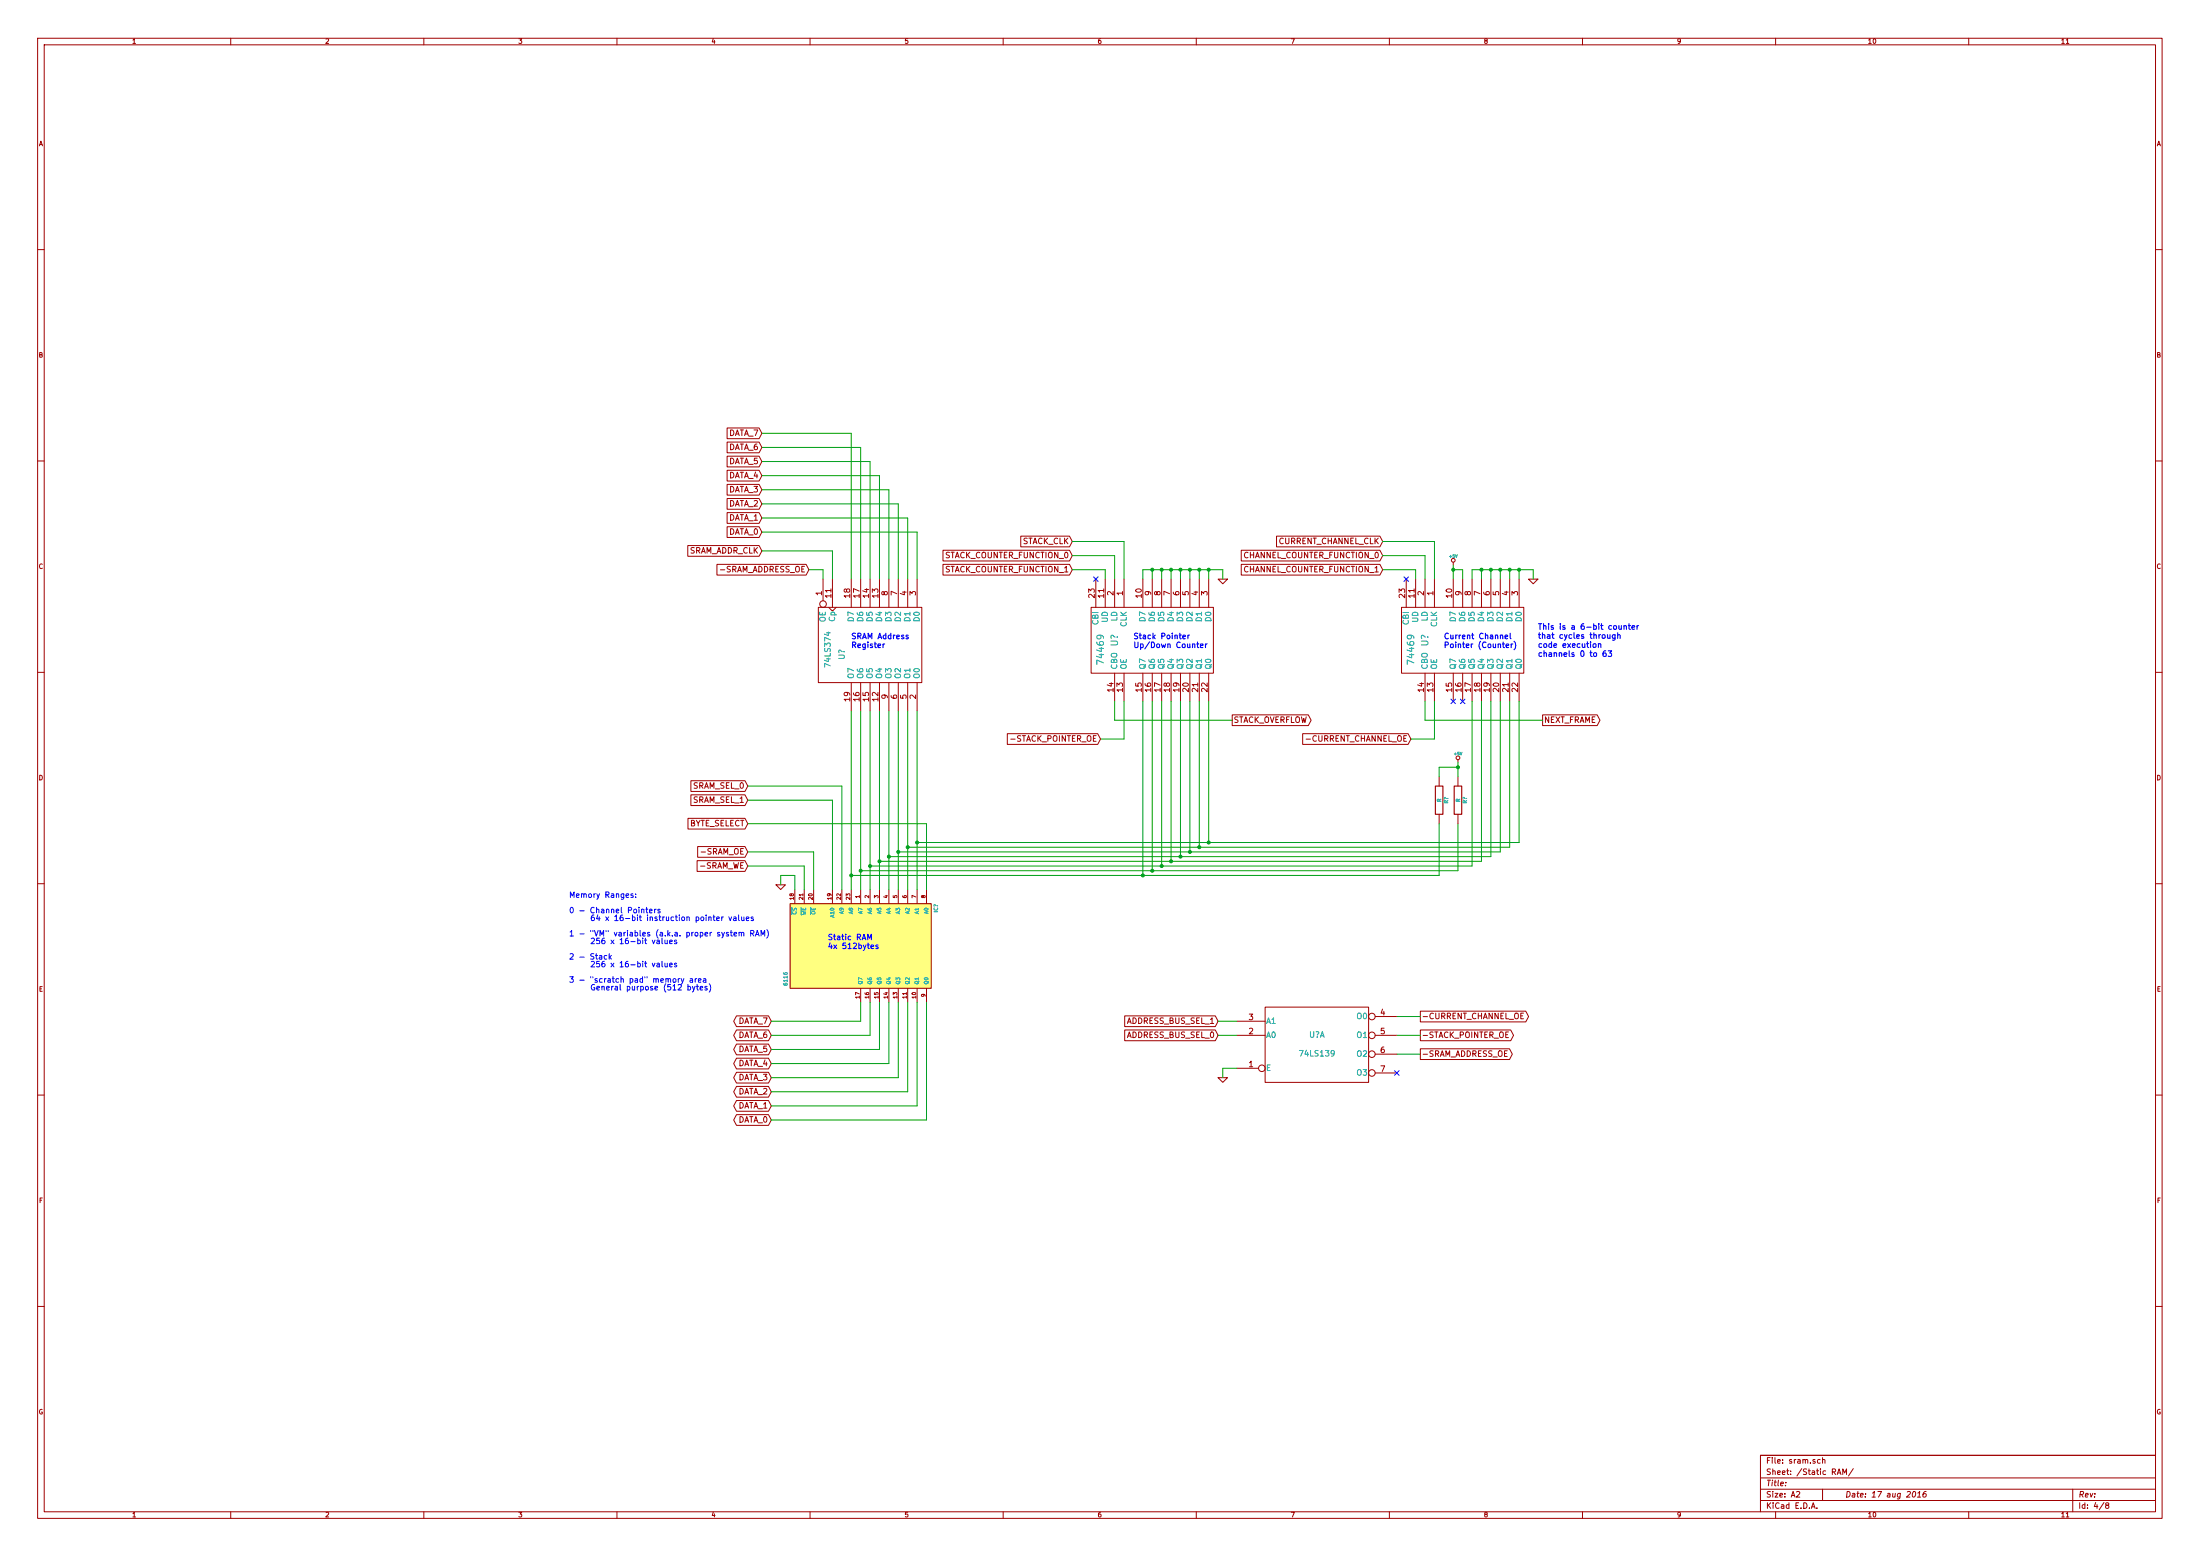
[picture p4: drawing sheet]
<svg xmlns="http://www.w3.org/2000/svg" width="594mm" height="420mm" viewBox="0 0 594 420" stroke-linecap="round" stroke-linejoin="round" font-family="sans-serif">
<g fill="none" stroke="#a00000" stroke-width=".27">
<path d="M10.2 10.3h573.6v399.7h-573.6zM11.9 12.1h570.2v396.1h-570.2zM62.3 10.3v1.8M114.5 10.3v1.8M166.6 10.3v1.8M218.7 10.3v1.8M270.9 10.3v1.8M323 10.3v1.8M375.2 10.3v1.8M427.3 10.3v1.8M479.5 10.3v1.8M531.6 10.3v1.8"/>
<path d="M10.2 67.4h1.7M582.1 67.4h1.7M196.3 119.4h8.7l.7 1.4-.7 1.5h-8.7zM196.3 115.6h8.7l.7 1.4-.7 1.5h-8.7zM10.2 124.5h1.7M196.3 138.4h8.7l.7 1.5-.7 1.4h-8.7zM196.3 134.6h8.7l.7 1.5-.7 1.4h-8.7zM196.3 130.8h8.7l.7 1.4-.7 1.5h-8.7zM196.3 127h8.7l.7 1.4-.7 1.5h-8.7zM196.3 123.2h8.7l.7 1.4-.7 1.5h-8.7zM582.1 124.5h1.7M185.7 147.3h19.3l.7 1.5-.7 1.4h-19.3z"/>
<path d="M193.6 152.4h24.1l.7 1.4-.7 1.5h-24.1zM196.3 142.2h8.7l.7 1.5-.7 1.4h-8.7zM222.2 156.4v5.8M224.8 156.4v7.6M229.9 156.4v7.6M232.4 156.4v7.6M234.9 156.4v7.6M237.5 156.4v7.6M240 156.4v7.6M242.6 156.4v7.6M245.1 156.4v7.6M247.6 156.4v7.6"/>
<path d="M254.6 148.6h34.2l.8 1.4-.8 1.5h-34.2zM254.6 152.4h34.2l.8 1.4-.8 1.5h-34.2zM275.6 144.8h13.2l.8 1.4-.8 1.5h-13.2zM295.9 156.4v7.6M298.4 156.4v7.6M301 156.4v7.6M303.5 156.4v7.6M308.6 156.4v7.6M311.1 156.4v7.6M313.7 156.4v7.6M316.2 156.4v7.6M318.8 156.4v7.6"/>
<path d="M321.3 156.4v7.6M323.8 156.4v7.6M326.4 156.4v7.6M328.9 156.4h2.6l-1.3 1.2zM335.2 148.6h37.4l.8 1.4-.8 1.5h-37.4zM335.2 152.4h37.4l.8 1.4-.8 1.5h-37.4zM344.7 144.8h27.9l.8 1.4-.8 1.5h-27.9zM379.7 156.4v7.6M382.3 156.4v7.6M384.8 156.4v7.6M387.3 156.4v7.6M392.4 151.8v.8"/>
<path d="M392.4 156.4v7.6M395 156.4v7.6M397.5 156.4v7.6M400 156.4v7.6M402.6 156.4v7.6M405.1 156.4v7.6M407.7 156.4v7.6M410.2 156.4v7.6M412.7 156.4h2.6l-1.3 1.2zM221 164h27.9v20.3h-27.9zM223.8 164l1 1 1-1M294.6 164h33.1v17.8h-33.1z"/>
<path d="M378.5 164h33v17.8h-33zM10.2 181.6h1.7M229.9 184.3v7.6M232.4 184.3v7.6M234.9 184.3v7.6M237.5 184.3v7.6M240 184.3v7.6M242.6 184.3v7.6M245.1 184.3v7.6M247.6 184.3v7.6M272 198.1h24.4l.8 1.5-.8 1.4h-24.4zM301 181.8v7.6"/>
<path d="M303.5 181.8v7.6M308.6 181.8v7.6M311.1 181.8v7.6M313.7 181.8v7.6M316.2 181.8v7.6M318.8 181.8v7.6M321.3 181.8v7.6M323.8 181.8v7.6M326.4 181.8v7.6M332.7 193h20.6l.8 1.5-.8 1.4h-20.6zM351.8 198.1h28.4l.8 1.5-.8 1.4h-28.4zM384.8 181.8v7.6"/>
<path d="M387.3 181.8v7.6M392.4 181.8v7.6M395 181.8v7.6M397.5 181.8v7.6M400 181.8v7.6M402.6 181.8v7.6M405.1 181.8v7.6M407.7 181.8v7.6M410.2 181.8v7.6M416.6 193h14.7l.8 1.5-.8 1.4h-14.7zM582.1 181.6h1.7M186.6 214.6h14.6l.7 1.5-.7 1.4h-14.6z"/>
<path d="M186.6 210.8h14.6l.7 1.5-.7 1.4h-14.6zM388.6 209.7v2.6M388.6 219.9v2.5M393.7 205.1v.8M393.7 209.7v2.6M393.7 219.9v2.5M10.2 238.6h1.7M185.8 221h15.4l.7 1.4-.7 1.5h-15.4zM188.2 232.4h13l.7 1.4-.7 1.5h-13zM188.4 228.6h12.8l.7 1.4-.7 1.5h-12.8zM209.5 238.9h2.6l-1.3 1.3zM582.1 238.6h1.7"/>
<path d="M213.4 244h38.1v22.9h-38.1zM214.6 240.2v3.8M217.2 240.2v3.8M219.7 240.2v3.8M224.8 240.2v3.8M227.3 240.2v3.8M229.9 240.2v3.8M232.4 240.2v3.8M234.9 240.2v3.8M237.5 240.2v3.8M240 240.2v3.8M242.6 240.2v3.8"/>
<path d="M245.1 240.2v3.8M247.6 240.2v3.8M250.2 240.2v3.8M198.9 278.1h8.6l.8 1.5-.8 1.4h-8.6l-.8-1.4zM198.9 274.3h8.6l.8 1.5-.8 1.4h-8.6l-.8-1.4zM232.4 266.9v3.8M234.9 266.9v3.8M237.5 266.9v3.8M240 266.9v3.8M242.6 266.9v3.8M245.1 266.9v3.8M247.6 266.9v3.8"/>
<path d="M250.2 266.9v3.8M303.7 274.3h24.5l.7 1.5-.7 1.4h-24.5zM303.7 278.1h24.5l.7 1.5-.7 1.4h-24.5zM334 279.6h7.6M334 275.8h7.6M341.6 271.9h28v20.4h-28zM371.3 279.6h5.9M371.3 274.5h5.9M383.5 273h28.5l.8 1.5-.8 1.4h-28.5zM383.5 278.1h24.4l.8 1.5-.8 1.4h-24.4zM407.3 278.7h-.7v1.5h.7M410.7 274.3h.5"/>
<path d="M411.4 273.6h-.7v1.5h.7M10.2 295.7h1.7M198.9 297.2h8.6l.8 1.4-.8 1.5h-8.6l-.8-1.5zM198.9 293.4h8.6l.8 1.4-.8 1.5h-8.6l-.8-1.5zM198.9 289.6h8.6l.8 1.4-.8 1.4h-8.6l-.8-1.4zM198.9 285.7h8.6l.8 1.5-.8 1.4h-8.6l-.8-1.4zM198.9 281.9h8.6l.8 1.5-.8 1.4h-8.6l-.8-1.4zM328.9 291h2.6l-1.3 1.3zM334 288.5h5.9M371.3 284.6h5.9M371.3 289.7h5.9M383.5 283.2h24.1l.8 1.4-.8 1.5h-24.1z"/>
<path d="M582.1 295.7h1.7M198.9 301h8.6l.8 1.4-.8 1.5h-8.6l-.8-1.5zM10.2 352.8h1.7M582.1 352.8h1.7M475.4 399.1h106.7M491.5 394.2l-.4-.1-.3 .3 .1 .6h.6M492.2 394.3l.5-.1 .1 .9M492.2 393.6v1.5M496.1 398.2l.5-1.6 .5 1.6M496.2 397.7h.8M497.6 398.2v-1.6l.5 1.1 .5-1.1v1.6M500.5 396.6l-1.3 1.9"/>
<path d="M582.1 393h-106.7v15.2M62.3 408.2v1.8M114.5 408.2v1.8M166.6 408.2v1.8M218.7 408.2v1.8M270.9 408.2v1.8M323 408.2v1.8M375.2 408.2v1.8M427.3 408.2v1.8M475.4 405.2h106.7M475.4 402.1h106.7M479.5 408.2v1.8"/>
<path d="M482.2 400.3v.1M485.1 402.9l.6-.2 .3 .5-.9 1.1h.9M489.1 407.3l.5-1.5 .5 1.5M489.3 406.9h.7M490.6 407.2v.1M492.2 402.1v3.1M516.6 402.9l.3-.2a.76 .76 0 0 1 .4 .9 .76 .76 0 0 1-.8 .6l-.1-.9zM517.8 404.3h.8M517.9 403.2l.5-.5-.2 1.6M520.1 402.7h-.3a.99 .99 0 0 0-.3 1.6l.5-.2 .1-.6-.5-.2-.3 .3M531.6 408.2v1.8M559.7 402.1v6.1"/>
<path d="M568.1 405.7l-1.2 2M568.9 406.4l-.3-.2 .1-.3h.6l.1 .4-.8 .4 .1 .5 .2 .1 .6-.3v-.3l-.3-.3"/>
<circle cx="392.4" cy="151.3" r=".51"/>
<circle cx="222.2" cy="163.1" r=".89"/>
<circle cx="393.7" cy="204.6" r=".51"/>
<circle cx="370.5" cy="274.5" r=".89"/>
<circle cx="370.5" cy="279.6" r=".89"/>
<circle cx="340.7" cy="288.5" r=".89"/>
<circle cx="370.5" cy="284.6" r=".89"/>
<circle cx="370.5" cy="289.7" r=".89"/>
</g>
<path d="M213.4 244h38.1v22.9h-38.1z" fill="#ffff80" stroke="#ffff80" stroke-width=".27"/>
<g fill="none" stroke="#00f" stroke-width=".3">
<path d="M319.4 172l.7-.2v-.2l-.5-.1-.2 .2 .1 .7h.6M320.8 171.5v1M321.2 171.5l-.4 .3M324.2 174.4l.7-.2-.1-.2-.4-.1-.2 .2v.7h.6M325.5 173.9v1M326 173.9l-.5 .3M406.4 172l.7-.2v-.2l-.4-.1-.3 .2 .1 .7h.6M407.8 171v1.3l.2 .2M408.1 173.9v1M408.5 173.9l-.4 .3M408.9 173.2a1.71 1.71 0 0 1 0 2.3M431.6 174l.6-.1 .1 .9"/>
<path d="M431.6 173.8v1M433.6 175.7l-.4 .1-.3 .3v.9l.3 .3 .5-.2-.1-.7-.4-.1-.3 .3M434.3 175.7h.9l-.5 .6 .4 .2v.6h-.8M436.1 171.4v1.2l-.3 .3-.3-.1M436.1 171.4h-.4l-.3 .3 .1 .6h.6M436.8 171.5l.6-.1 .1 1M436.8 170.9v1.5M438.5 169.1l.6-.1 .1 .9M438.5 168.9v1M439.7 168.9h.6M439.9 168.4v1.3l.4 .2M440.7 169.4l.7-.1v-.3l-.5-.1-.2 .3 .1 .7h.6"/>
<path d="M442.1 168.9v1M442.5 168.9l-.4 .3M234.3 253.8v-1.5l.5 1.1 .5-1.1v1.5M237.1 255.2h-.4l-.2 .2 .1 .2 .5 .1v.4h-.6"/>
</g>
<g fill="none" stroke="#00f" stroke-width=".27">
<path d="M163.9 258.1l-.5-.1-.3 .3 .2 .6h.6M164.5 257.5v1.5M164.7 258.4l.4 .6M165.1 258l-.6 .6M170.9 241.4l-.3-.1-.2 .2v.3l.5 .1v.4h-.5M171.7 242.2v.1M171.7 241.4v.1M173.3 245.7l.5-.1 .1 .9M174.4 245.5h.6M174.6 245v1.3l.4 .2M175.4 246l.7-.1-.1-.3-.4-.1-.2 .2 .1 .7h.5M176.1 253.8l.4 1 .4-1"/>
<path d="M176.8 245.5v1M177.2 245.5l-.4 .3M177.4 253.9h.6l.1 .9M178.1 254.2l-.8 .3 .1 .3h.7M178.2 245.6l-.3-.1-.3 .2 .1 .2 .5 .2v.3h-.6M178.8 253.3v1.3l.2 .2M178.8 259.6v1.3l.2 .2M179.6 253.8v1l.6-.1M180.2 253.8v1M180.8 254.3l.7-.1v-.3l-.4-.1-.3 .2 .1 .8h.6M182.7 253.9l-.4-.1-.2 .2 .1 .3 .5 .1v.4h-.6M190.7 247.1v.1"/>
<path d="M190.7 247.6v1M191.4 247.7h.6v.9M191.4 247.6v1M192.5 247.6h.6M192.7 247.1v1.3l.4 .2M193.5 248.1l.7-.2v-.2l-.4-.1-.3 .2 .1 .7h.6M194.9 247.6v1M195.3 247.6l-.4 .3M196.8 247.6l.4 1 .4-1M197.2 251.8h.6M197.4 251.2v1.3l.4 .2M198.1 247.7h.6l.1 .9"/>
<path d="M198.2 252.3l.7-.2v-.3h-.5l-.2 .2 .1 .7h.6M198.8 247.9l-.8 .3 .1 .3h.7M199.5 247.1v1.3l.2 .2M199.6 251.9l.6-.1v.9M199.6 251.8v.9M200.2 252l.2-.2h.4l.1 .9M200.3 247.6v.9h.6M200.9 247.6v1M201.5 248.1l.7-.2v-.2l-.4-.1-.3 .2 .1 .7h.6M202.7 252l.8-.1v-.5l-.8-.2v1.5M203.1 252l.5 .7M203.4 247.7l-.4-.1-.2 .2 .1 .2 .5 .2v.3h-.6"/>
<path d="M204 252.7l.5-1.5 .5 1.5M204.1 252.3h.8M205.5 252.7v-1.5l.5 1.1 .5-1.1v1.5M207.1 251a1.71 1.71 0 0 1 0 2.3M176.1 260.1l.4 1 .4-1M177.4 260.2h.6l.1 .9-.7-.1v-.4l.7-.2M179.6 260.1v.9h.6M180.2 260.1v1M180.8 260.6l.7-.2v-.2l-.4-.1-.3 .2 .1 .7h.6M181.8 264.4l.6-.1v.9l-.6-.1zM182.7 260.2l-.4-.1-.2 .2 .1 .2 .5 .2v.3h-.6M183.1 266l.6-.2 .3 .5-.9 1h.9"/>
<path d="M183.2 264.3v.9M183.6 264.3l-.4 .2M183.9 264.3l.4 .9M184.7 264.3l-.5 1.3-.3 .2M185.8 266.4l.4-.1 .3 .3-.1 .7h-.6M185.8 265.8v1.5M186.4 264.3h.6v.9M187 266.3l.3 1M187 264.6l-.7 .3 .1 .3h.6M187.7 266.3l-.5 1.4-.2 .1M187.7 264.3v.9M188.1 266.3h.5"/>
<path d="M188.2 264.3l-.5 .2M188.3 265.8v1.3l.3 .2M188.6 264.8l.7-.2v-.3h-.5l-.2 .2 .1 .7h.6M189.1 266.8l.7-.1-.1-.3-.4-.1-.2 .2v.8h.6M190 264.3h.6v.9M190.6 264.6l-.7 .3 .1 .3h.6M190.9 266.4l-.3-.1-.3 .2 .1 .3 .5 .1v.4h-.6M191.5 265.6a1.71 1.71 0 0 1 0 2.3"/>
</g>
<path d="M295.3 155.8l1.2 1.2M296.5 155.8l-1.2 1.2M379.1 155.8l1.2 1.2M380.3 155.8l-1.2 1.2M391.8 188.8l1.2 1.2M393 188.8l-1.2 1.2M394.4 188.8l1.2 1.2M395.6 188.8l-1.2 1.2M376.6 289.1l1.2 1.2M377.8 289.1l-1.2 1.2" fill="none" stroke="#0000c0" stroke-width=".27"/>
<path d="M387.6 212.3h2v7.6h-2zM392.7 212.3h2v7.6h-2z" fill="none" stroke="#a00000" stroke-width=".3"/>
<g fill="none" stroke="#00a000" stroke-width=".27">
<path d="M205.7 117h24.2v39.4M205.7 139.9h39.4v16.5M205.7 136.1h36.9v20.3M205.7 132.2h34.3v24.2M205.7 128.4h31.8v28M205.7 124.6h29.2v31.8M205.7 120.8h26.7v35.6M205.7 143.7h41.9v12.7M205.7 148.8h19.1v7.6M218.4 153.8h3.8v2.6M289.6 153.8h8.8v2.6M289.6 146.2h13.9v10.2"/>
<path d="M289.6 150h11.4v6.4M308.6 156.4v-2.6h21.6v2.6M311.1 153.8v2.6M313.7 153.8v2.6M316.2 153.8v2.6M318.8 153.8v2.6M321.3 153.8v2.6M323.8 153.8v2.6M326.4 153.8v2.6M373.4 153.8h8.9v2.6M373.4 146.2h13.9v10.2M373.4 150h11.4v6.4"/>
<path d="M392.4 153.8h2.6v2.6M392.4 152.6v3.8M397.5 156.4v-2.6h16.5v2.6M400 153.8v2.6M402.6 153.8v2.6M405.1 153.8v2.6M407.7 153.8v2.6M410.2 153.8v2.6M229.9 191.9v48.3M232.4 191.9v48.3M234.9 191.9v48.3M237.5 191.9v48.3"/>
<path d="M240 191.9v48.3M242.6 191.9v48.3M245.1 191.9v48.3M247.6 191.9v48.3M301 189.4v5.1h31.7M303.5 189.4v10.2h-6.3M308.6 189.4v47M311.1 189.4v45.7M313.7 189.4v44.4M316.2 189.4v43.2M318.8 189.4v41.9M321.3 189.4v40.6"/>
<path d="M323.8 189.4v39.4M326.4 189.4v38.1M384.8 189.4v5.1h31.8M387.3 189.4v10.2h-6.3M397.5 189.4v44.4h-162.6M400 189.4v43.2h-162.5M402.6 189.4v41.9h-162.6M405.1 189.4v40.6h-162.5M407.7 189.4v39.4h-162.6M410.2 189.4v38.1h-162.6M201.9 216.1h22.9v24.1M201.9 212.3h25.4v27.9"/>
<path d="M393.7 207.2h-5.1v2.5M393.7 205.9v3.8M201.9 222.4h48.3v17.8M201.9 230h17.8v10.2M201.9 233.8h15.3v6.4M210.8 238.9v-2.5h3.8v3.8M388.6 222.4v14h-158.7M393.7 222.4v12.7h-161.3M232.4 270.7v5.1h-24.1M234.9 270.7v8.9h-26.6M237.5 270.7v12.7h-29.2M240 270.7v16.5h-31.7"/>
<path d="M242.6 270.7v20.3h-34.3M245.1 270.7v24.1h-36.8M247.6 270.7v27.9h-39.3M250.2 270.7v31.7h-41.9M328.9 275.8h5.1M328.9 279.6h5.1M377.2 279.6h6.3M377.2 274.5h6.3M334 288.5h-3.8v2.5M377.2 284.6h6.3"/>
</g>
<g fill="#00a000" stroke="#00a000" stroke-width=".27">
<circle cx="229.9" cy="236.4" r=".41"/>
<circle cx="232.4" cy="235.1" r=".41"/>
<circle cx="234.9" cy="233.8" r=".41"/>
<circle cx="237.5" cy="232.6" r=".41"/>
<circle cx="240" cy="231.3" r=".41"/>
<circle cx="242.6" cy="230" r=".41"/>
<circle cx="245.1" cy="228.8" r=".41"/>
<circle cx="247.6" cy="227.5" r=".41"/>
<circle cx="308.6" cy="236.4" r=".41"/>
<circle cx="311.1" cy="235.1" r=".41"/>
<circle cx="313.7" cy="233.8" r=".41"/>
<circle cx="316.2" cy="232.6" r=".41"/>
<circle cx="318.8" cy="231.3" r=".41"/>
<circle cx="321.3" cy="230" r=".41"/>
<circle cx="323.8" cy="228.8" r=".41"/>
<circle cx="326.4" cy="227.5" r=".41"/>
<circle cx="326.4" cy="153.8" r=".41"/>
<circle cx="311.1" cy="153.8" r=".41"/>
<circle cx="313.7" cy="153.8" r=".41"/>
<circle cx="316.2" cy="153.8" r=".41"/>
<circle cx="318.8" cy="153.8" r=".41"/>
<circle cx="321.3" cy="153.8" r=".41"/>
<circle cx="323.8" cy="153.8" r=".41"/>
<circle cx="410.2" cy="153.8" r=".41"/>
<circle cx="400" cy="153.8" r=".41"/>
<circle cx="402.6" cy="153.8" r=".41"/>
<circle cx="405.1" cy="153.8" r=".41"/>
<circle cx="407.7" cy="153.8" r=".41"/>
<circle cx="393.7" cy="207.2" r=".41"/>
<circle cx="392.4" cy="153.8" r=".41"/>
</g>
<g font-size="2.5" fill="#00a0a0">
<text x="298.1" y="178.9" transform="rotate(-90 298.1 178.9)">74469</text>
<text x="302" y="174.5" transform="rotate(-90 302 174.5)">U?</text>
<text x="382" y="178.9" transform="rotate(-90 382 178.9)">74469</text>
<text x="385.8" y="174.5" transform="rotate(-90 385.8 174.5)">U?</text>
</g>
<g font-size="2.1" fill="#a00000">
<text x="196.6" y="117.8">DATA_7</text>
<text x="196.6" y="125.4">DATA_5</text>
<text x="196.6" y="121.6">DATA_6</text>
<text x="196.6" y="129.2">DATA_4</text>
<text x="196.6" y="136.8">DATA_2</text>
<text x="196.6" y="133">DATA_3</text>
<text x="196.6" y="140.6">DATA_1</text>
<text x="185.7" y="149.5">SRAM_ADDR_CLK</text>
<text x="196.6" y="144.4">DATA_0</text>
<text x="275.8" y="147">STACK_CLK</text>
<text x="345" y="147">CURRENT_CHANNEL_CLK</text>
<text x="194.8" y="154.6">-SRAM_ADDRESS_OE</text>
<text x="255.2" y="150.8">STACK_COUNTER_FUNCTION_0</text>
<text x="255.2" y="154.6">STACK_COUNTER_FUNCTION_1</text>
<text x="335.9" y="150.8">CHANNEL_COUNTER_FUNCTION_0</text>
<text x="335.9" y="154.6">CHANNEL_COUNTER_FUNCTION_1</text>
<text x="222" y="160.8" transform="rotate(-90 222 160.8)">1</text>
<text x="224.5" y="161.4" transform="rotate(-90 224.5 161.4)">11</text>
<text x="229.6" y="161.4" transform="rotate(-90 229.6 161.4)">18</text>
<text x="232.2" y="161.4" transform="rotate(-90 232.2 161.4)">17</text>
<text x="234.7" y="161.4" transform="rotate(-90 234.7 161.4)">14</text>
<text x="237.2" y="161.4" transform="rotate(-90 237.2 161.4)">13</text>
<text x="239.8" y="160.8" transform="rotate(-90 239.8 160.8)">8</text>
<text x="242.3" y="160.8" transform="rotate(-90 242.3 160.8)">7</text>
<text x="244.9" y="160.8" transform="rotate(-90 244.9 160.8)">4</text>
<text x="247.4" y="160.8" transform="rotate(-90 247.4 160.8)">3</text>
<text x="295.7" y="161.4" transform="rotate(-90 295.7 161.4)">23</text>
<text x="298.2" y="161.4" transform="rotate(-90 298.2 161.4)">11</text>
<text x="300.7" y="160.8" transform="rotate(-90 300.7 160.8)">2</text>
<text x="303.3" y="160.8" transform="rotate(-90 303.3 160.8)">1</text>
<text x="308.4" y="161.4" transform="rotate(-90 308.4 161.4)">10</text>
<text x="310.9" y="160.8" transform="rotate(-90 310.9 160.8)">9</text>
<text x="313.4" y="160.8" transform="rotate(-90 313.4 160.8)">8</text>
<text x="316" y="160.8" transform="rotate(-90 316 160.8)">7</text>
<text x="318.5" y="160.8" transform="rotate(-90 318.5 160.8)">6</text>
<text x="321.1" y="160.8" transform="rotate(-90 321.1 160.8)">5</text>
<text x="323.6" y="160.8" transform="rotate(-90 323.6 160.8)">4</text>
<text x="326.1" y="160.8" transform="rotate(-90 326.1 160.8)">3</text>
<text x="379.5" y="161.4" transform="rotate(-90 379.5 161.4)">23</text>
<text x="382" y="161.4" transform="rotate(-90 382 161.4)">11</text>
<text x="384.6" y="160.8" transform="rotate(-90 384.6 160.8)">2</text>
<text x="387.1" y="160.8" transform="rotate(-90 387.1 160.8)">1</text>
<text x="392.2" y="161.4" transform="rotate(-90 392.2 161.4)">10</text>
<text x="394.7" y="160.8" transform="rotate(-90 394.7 160.8)">9</text>
<text x="397.3" y="160.8" transform="rotate(-90 397.3 160.8)">8</text>
<text x="399.8" y="160.8" transform="rotate(-90 399.8 160.8)">7</text>
<text x="402.3" y="160.8" transform="rotate(-90 402.3 160.8)">6</text>
<text x="404.9" y="160.8" transform="rotate(-90 404.9 160.8)">5</text>
<text x="407.4" y="160.8" transform="rotate(-90 407.4 160.8)">4</text>
<text x="410" y="160.8" transform="rotate(-90 410 160.8)">3</text>
<text x="229.6" y="189.3" transform="rotate(-90 229.6 189.3)">19</text>
<text x="232.2" y="189.3" transform="rotate(-90 232.2 189.3)">16</text>
<text x="234.7" y="189.3" transform="rotate(-90 234.7 189.3)">15</text>
<text x="237.2" y="189.3" transform="rotate(-90 237.2 189.3)">12</text>
<text x="239.8" y="188.7" transform="rotate(-90 239.8 188.7)">9</text>
<text x="242.3" y="188.7" transform="rotate(-90 242.3 188.7)">6</text>
<text x="244.9" y="188.7" transform="rotate(-90 244.9 188.7)">5</text>
<text x="247.4" y="188.7" transform="rotate(-90 247.4 188.7)">2</text>
<text x="300.7" y="186.8" transform="rotate(-90 300.7 186.8)">14</text>
<text x="303.3" y="186.8" transform="rotate(-90 303.3 186.8)">13</text>
<text x="308.4" y="186.8" transform="rotate(-90 308.4 186.8)">15</text>
<text x="310.9" y="186.8" transform="rotate(-90 310.9 186.8)">16</text>
<text x="313.4" y="186.8" transform="rotate(-90 313.4 186.8)">17</text>
<text x="316" y="186.8" transform="rotate(-90 316 186.8)">18</text>
<text x="318.5" y="186.8" transform="rotate(-90 318.5 186.8)">19</text>
<text x="321.1" y="186.8" transform="rotate(-90 321.1 186.8)">20</text>
<text x="323.6" y="186.8" transform="rotate(-90 323.6 186.8)">21</text>
<text x="326.1" y="186.8" transform="rotate(-90 326.1 186.8)">22</text>
<text x="384.6" y="186.8" transform="rotate(-90 384.6 186.8)">14</text>
<text x="387.1" y="186.8" transform="rotate(-90 387.1 186.8)">13</text>
<text x="392.2" y="186.8" transform="rotate(-90 392.2 186.8)">15</text>
<text x="394.7" y="186.8" transform="rotate(-90 394.7 186.8)">16</text>
<text x="397.3" y="186.8" transform="rotate(-90 397.3 186.8)">17</text>
<text x="399.8" y="186.8" transform="rotate(-90 399.8 186.8)">18</text>
<text x="402.3" y="186.8" transform="rotate(-90 402.3 186.8)">19</text>
<text x="404.9" y="186.8" transform="rotate(-90 404.9 186.8)">20</text>
<text x="407.4" y="186.8" transform="rotate(-90 407.4 186.8)">21</text>
<text x="410" y="186.8" transform="rotate(-90 410 186.8)">22</text>
<text x="333.1" y="195.2">STACK_OVERFLOW</text>
<text x="417" y="195.2">NEXT_FRAME</text>
<text x="273.4" y="200.3">-STACK_POINTER_OE</text>
<text x="353.2" y="200.3">-CURRENT_CHANNEL_OE</text>
<text x="187.1" y="213">SRAM_SEL_0</text>
<text x="187.1" y="216.8">SRAM_SEL_1</text>
<text x="185.8" y="223.2">BYTE_SELECT</text>
<text x="189.8" y="230.8">-SRAM_OE</text>
<text x="189.5" y="234.6">-SRAM_WE</text>
<text x="337.2" y="275.5">3</text>
<text x="372.8" y="274.2">4</text>
<text x="383.9" y="275.3">-CURRENT_CHANNEL_OE</text>
<text x="199.1" y="280.3">DATA_6</text>
<text x="199.1" y="276.5">DATA_7</text>
<text x="304.3" y="276.5">ADDRESS_BUS_SEL_1</text>
<text x="304.3" y="280.3">ADDRESS_BUS_SEL_0</text>
<text x="337.2" y="279.3">2</text>
<text x="372.8" y="279.3">5</text>
<text x="383.9" y="280.3">-STACK_POINTER_OE</text>
<text x="199.1" y="288">DATA_4</text>
<text x="199.1" y="284.1">DATA_5</text>
<text x="372.8" y="284.4">6</text>
<text x="383.9" y="285.4">-SRAM_ADDRESS_OE</text>
<text x="199.1" y="291.8">DATA_3</text>
<text x="337.2" y="288.2">1</text>
<text x="372.8" y="289.5">7</text>
<text x="199.1" y="299.4">DATA_1</text>
<text x="199.1" y="295.6">DATA_2</text>
<text x="199.1" y="303.2">DATA_0</text>
<text x="476.9" y="395.3">File: sram.sch</text>
<text x="476.9" y="401.4">Title:</text>
<text x="476.9" y="398.3">Sheet: /Static RAM/</text>
<text x="476.9" y="407.5">KiCad E.D.A.</text>
<text x="476.9" y="404.4">Size: A2</text>
<text x="498.2" y="404.4">Date: 17 aug 2016</text>
<text x="561.2" y="404.4">Rev:</text>
<text x="561.2" y="407.5">Id: 4/8</text>
</g>
<g font-size="2.1" fill="#00a0a0">
<text x="225.6" y="167.8" transform="rotate(-90 225.6 167.8)">Cp</text>
<text x="230.6" y="167.7" transform="rotate(-90 230.6 167.7)">D7</text>
<text x="233.2" y="167.7" transform="rotate(-90 233.2 167.7)">D6</text>
<text x="235.7" y="167.7" transform="rotate(-90 235.7 167.7)">D5</text>
<text x="238.3" y="167.7" transform="rotate(-90 238.3 167.7)">D4</text>
<text x="240.8" y="167.7" transform="rotate(-90 240.8 167.7)">D3</text>
<text x="243.3" y="167.7" transform="rotate(-90 243.3 167.7)">D2</text>
<text x="245.9" y="167.7" transform="rotate(-90 245.9 167.7)">D1</text>
<text x="248.4" y="167.7" transform="rotate(-90 248.4 167.7)">D0</text>
<text x="301.8" y="167.8" transform="rotate(-90 301.8 167.8)">LD</text>
<text x="309.4" y="167.7" transform="rotate(-90 309.4 167.7)">D7</text>
<text x="311.9" y="167.7" transform="rotate(-90 311.9 167.7)">D6</text>
<text x="314.5" y="167.7" transform="rotate(-90 314.5 167.7)">D5</text>
<text x="317" y="167.7" transform="rotate(-90 317 167.7)">D4</text>
<text x="319.5" y="167.7" transform="rotate(-90 319.5 167.7)">D3</text>
<text x="322.1" y="167.7" transform="rotate(-90 322.1 167.7)">D2</text>
<text x="324.6" y="167.7" transform="rotate(-90 324.6 167.7)">D1</text>
<text x="327.2" y="167.7" transform="rotate(-90 327.2 167.7)">D0</text>
<text x="385.6" y="167.8" transform="rotate(-90 385.6 167.8)">LD</text>
<text x="393.2" y="167.7" transform="rotate(-90 393.2 167.7)">D7</text>
<text x="395.7" y="167.7" transform="rotate(-90 395.7 167.7)">D6</text>
<text x="398.3" y="167.7" transform="rotate(-90 398.3 167.7)">D5</text>
<text x="400.8" y="167.7" transform="rotate(-90 400.8 167.7)">D4</text>
<text x="403.4" y="167.7" transform="rotate(-90 403.4 167.7)">D3</text>
<text x="405.9" y="167.7" transform="rotate(-90 405.9 167.7)">D2</text>
<text x="408.4" y="167.7" transform="rotate(-90 408.4 167.7)">D1</text>
<text x="411" y="167.7" transform="rotate(-90 411 167.7)">D0</text>
<text x="223" y="168.1" transform="rotate(-90 223 168.1)">OE</text>
<text x="296.7" y="168.7" transform="rotate(-90 296.7 168.7)">CBI</text>
<text x="299.2" y="168.1" transform="rotate(-90 299.2 168.1)">UD</text>
<text x="304.3" y="169.4" transform="rotate(-90 304.3 169.4)">CLK</text>
<text x="380.5" y="168.7" transform="rotate(-90 380.5 168.7)">CBI</text>
<text x="383" y="168.1" transform="rotate(-90 383 168.1)">UD</text>
<text x="388.1" y="169.4" transform="rotate(-90 388.1 169.4)">CLK</text>
<text x="224.4" y="179.7" transform="rotate(-90 224.4 179.7)">74LS374</text>
<text x="228.2" y="178.1" transform="rotate(-90 228.2 178.1)">U?</text>
<text x="230.6" y="183.3" transform="rotate(-90 230.6 183.3)">O7</text>
<text x="233.2" y="183.3" transform="rotate(-90 233.2 183.3)">O6</text>
<text x="235.7" y="183.3" transform="rotate(-90 235.7 183.3)">O5</text>
<text x="238.3" y="183.3" transform="rotate(-90 238.3 183.3)">O4</text>
<text x="240.8" y="183.3" transform="rotate(-90 240.8 183.3)">O3</text>
<text x="243.3" y="183.3" transform="rotate(-90 243.3 183.3)">O2</text>
<text x="245.9" y="183.3" transform="rotate(-90 245.9 183.3)">O1</text>
<text x="248.4" y="183.3" transform="rotate(-90 248.4 183.3)">O0</text>
<text x="301.8" y="180.8" transform="rotate(-90 301.8 180.8)">CBO</text>
<text x="304.3" y="180.8" transform="rotate(-90 304.3 180.8)">OE</text>
<text x="309.4" y="180.8" transform="rotate(-90 309.4 180.8)">Q7</text>
<text x="311.9" y="180.8" transform="rotate(-90 311.9 180.8)">Q6</text>
<text x="314.5" y="180.8" transform="rotate(-90 314.5 180.8)">Q5</text>
<text x="317" y="180.8" transform="rotate(-90 317 180.8)">Q4</text>
<text x="319.5" y="180.8" transform="rotate(-90 319.5 180.8)">Q3</text>
<text x="322.1" y="180.8" transform="rotate(-90 322.1 180.8)">Q2</text>
<text x="324.6" y="180.8" transform="rotate(-90 324.6 180.8)">Q1</text>
<text x="327.2" y="180.8" transform="rotate(-90 327.2 180.8)">Q0</text>
<text x="385.6" y="180.8" transform="rotate(-90 385.6 180.8)">CBO</text>
<text x="388.1" y="180.8" transform="rotate(-90 388.1 180.8)">OE</text>
<text x="393.2" y="180.8" transform="rotate(-90 393.2 180.8)">Q7</text>
<text x="395.7" y="180.8" transform="rotate(-90 395.7 180.8)">Q6</text>
<text x="398.3" y="180.8" transform="rotate(-90 398.3 180.8)">Q5</text>
<text x="400.8" y="180.8" transform="rotate(-90 400.8 180.8)">Q4</text>
<text x="403.4" y="180.8" transform="rotate(-90 403.4 180.8)">Q3</text>
<text x="405.9" y="180.8" transform="rotate(-90 405.9 180.8)">Q2</text>
<text x="408.4" y="180.8" transform="rotate(-90 408.4 180.8)">Q1</text>
<text x="411" y="180.8" transform="rotate(-90 411 180.8)">Q0</text>
<text x="366.5" y="275.3">O0</text>
<text x="341.9" y="280.3">A0</text>
<text x="341.9" y="276.5">A1</text>
<text x="353.4" y="280.3">U?A</text>
<text x="366.5" y="280.3">O1</text>
<text x="351.3" y="285.3">74LS139</text>
<text x="366.5" y="285.4">O2</text>
<text x="341.9" y="289.2">E</text>
<text x="366.5" y="290.5">O3</text>
</g>
<g font-size="2.1" fill="#00f">
<text x="229.9" y="172.6">SRAM Address</text>
<text x="306.1" y="172.6">Stack Pointer</text>
<text x="389.9" y="172.6">Current Channel</text>
<text x="415.3" y="170.1">This is a 6-bit counter</text>
<text x="415.3" y="172.5">that cycles through</text>
<text x="229.9" y="175">Register</text>
<text x="306.1" y="175">Up/Down Counter</text>
<text x="389.9" y="175">Pointer (Counter)</text>
<text x="415.3" y="175">code execution</text>
<text x="415.3" y="177.4">channels 0 to 63</text>
<text x="153.7" y="242.5">Memory Ranges:</text>
<text x="153.7" y="246.7">0 - Channel Pointers</text>
<text x="156.6" y="248.7">64 x 16-bit instruction pointer values</text>
<text x="153.7" y="252.9">1 - &quot;VM&quot; variables (a.k.a. proper system RAM)</text>
<text x="156.6" y="255">256 x 16-bit values</text>
<text x="223.5" y="253.9">Static RAM</text>
<text x="223.5" y="256.3">4x 512bytes</text>
<text x="153.7" y="259.1">2 - Stack</text>
<text x="156.6" y="261.2">256 x 16-bit values</text>
<text x="153.7" y="265.4">3 - &quot;scratch pad&quot; memory area</text>
<text x="156.6" y="267.5">General purpose (512 bytes)</text>
</g>
<g font-size="1.8" fill="#a00000">
<text x="35.8" y="11.9">1</text>
<text x="87.9" y="11.9">2</text>
<text x="140.1" y="11.9">3</text>
<text x="192.2" y="11.9">4</text>
<text x="244.3" y="11.9">5</text>
<text x="296.5" y="11.9">6</text>
<text x="348.6" y="11.9">7</text>
<text x="400.8" y="11.9">8</text>
<text x="452.9" y="11.9">9</text>
<text x="504.6" y="11.9">10</text>
<text x="556.7" y="11.9">11</text>
<text x="10.4" y="39.5">A</text>
<text x="582.3" y="39.5">A</text>
<text x="10.4" y="96.6">B</text>
<text x="582.3" y="96.6">B</text>
<text x="10.4" y="153.7">C</text>
<text x="582.3" y="153.7">C</text>
<text x="10.4" y="210.7">D</text>
<text x="582.3" y="210.7">D</text>
<text x="10.5" y="267.8">E</text>
<text x="582.4" y="267.8">E</text>
<text x="10.5" y="324.9">F</text>
<text x="582.4" y="324.9">F</text>
<text x="10.4" y="382">G</text>
<text x="582.3" y="382">G</text>
<text x="35.8" y="409.7">1</text>
<text x="87.9" y="409.7">2</text>
<text x="140.1" y="409.7">3</text>
<text x="192.2" y="409.7">4</text>
<text x="244.3" y="409.7">5</text>
<text x="296.5" y="409.7">6</text>
<text x="348.6" y="409.7">7</text>
<text x="400.8" y="409.7">8</text>
<text x="452.9" y="409.7">9</text>
<text x="504.6" y="409.7">10</text>
<text x="556.7" y="409.7">11</text>
</g>
<g font-size="1.4" fill="#00a0a0">
<text x="389.2" y="216.6" transform="rotate(-90 389.2 216.6)">R</text>
<text x="391.1" y="217" transform="rotate(-90 391.1 217)">R?</text>
<text x="394.3" y="216.6" transform="rotate(-90 394.3 216.6)">R</text>
<text x="396.2" y="217" transform="rotate(-90 396.2 217)">R?</text>
<text x="215.1" y="247" transform="rotate(-90 215.1 247)">CS</text>
<text x="217.7" y="247.3" transform="rotate(-90 217.7 247.3)">WE</text>
<text x="220.2" y="247.1" transform="rotate(-90 220.2 247.1)">OE</text>
<text x="225.3" y="247.6" transform="rotate(-90 225.3 247.6)">A10</text>
<text x="227.8" y="246.8" transform="rotate(-90 227.8 246.8)">A9</text>
<text x="230.4" y="246.8" transform="rotate(-90 230.4 246.8)">A8</text>
<text x="232.9" y="246.8" transform="rotate(-90 232.9 246.8)">A7</text>
<text x="235.5" y="246.8" transform="rotate(-90 235.5 246.8)">A6</text>
<text x="238" y="246.8" transform="rotate(-90 238 246.8)">A5</text>
<text x="240.5" y="246.8" transform="rotate(-90 240.5 246.8)">A4</text>
<text x="243.1" y="246.8" transform="rotate(-90 243.1 246.8)">A3</text>
<text x="245.6" y="246.8" transform="rotate(-90 245.6 246.8)">A2</text>
<text x="248.2" y="246.8" transform="rotate(-90 248.2 246.8)">A1</text>
<text x="250.7" y="246.8" transform="rotate(-90 250.7 246.8)">A0</text>
<text x="253.3" y="246.4" transform="rotate(-90 253.3 246.4)">IC?</text>
<text x="212.7" y="265.9" transform="rotate(-90 212.7 265.9)">6116</text>
<text x="232.9" y="265.9" transform="rotate(-90 232.9 265.9)">Q7</text>
<text x="235.5" y="265.9" transform="rotate(-90 235.5 265.9)">Q6</text>
<text x="238" y="265.9" transform="rotate(-90 238 265.9)">Q5</text>
<text x="240.5" y="265.9" transform="rotate(-90 240.5 265.9)">Q4</text>
<text x="243.1" y="265.9" transform="rotate(-90 243.1 265.9)">Q3</text>
<text x="245.6" y="265.9" transform="rotate(-90 245.6 265.9)">Q2</text>
<text x="248.2" y="265.9" transform="rotate(-90 248.2 265.9)">Q1</text>
<text x="250.7" y="265.9" transform="rotate(-90 250.7 265.9)">Q0</text>
</g>
<g font-size="1.4" fill="#a00000">
<text x="214.4" y="242.9" transform="rotate(-90 214.4 242.9)">18</text>
<text x="216.9" y="242.9" transform="rotate(-90 216.9 242.9)">21</text>
<text x="219.5" y="242.9" transform="rotate(-90 219.5 242.9)">20</text>
<text x="224.5" y="242.9" transform="rotate(-90 224.5 242.9)">19</text>
<text x="227.1" y="242.9" transform="rotate(-90 227.1 242.9)">22</text>
<text x="229.6" y="242.9" transform="rotate(-90 229.6 242.9)">23</text>
<text x="232.2" y="242.5" transform="rotate(-90 232.2 242.5)">1</text>
<text x="234.7" y="242.5" transform="rotate(-90 234.7 242.5)">2</text>
<text x="237.2" y="242.5" transform="rotate(-90 237.2 242.5)">3</text>
<text x="239.8" y="242.5" transform="rotate(-90 239.8 242.5)">4</text>
<text x="242.3" y="242.5" transform="rotate(-90 242.3 242.5)">5</text>
<text x="244.9" y="242.5" transform="rotate(-90 244.9 242.5)">6</text>
<text x="247.4" y="242.5" transform="rotate(-90 247.4 242.5)">7</text>
<text x="249.9" y="242.5" transform="rotate(-90 249.9 242.5)">8</text>
<text x="232.2" y="269.6" transform="rotate(-90 232.2 269.6)">17</text>
<text x="234.7" y="269.6" transform="rotate(-90 234.7 269.6)">16</text>
<text x="237.2" y="269.6" transform="rotate(-90 237.2 269.6)">15</text>
<text x="239.8" y="269.6" transform="rotate(-90 239.8 269.6)">14</text>
<text x="242.3" y="269.6" transform="rotate(-90 242.3 269.6)">13</text>
<text x="244.9" y="269.6" transform="rotate(-90 244.9 269.6)">11</text>
<text x="247.4" y="269.6" transform="rotate(-90 247.4 269.6)">10</text>
<text x="249.9" y="269.2" transform="rotate(-90 249.9 269.2)">9</text>
</g>
<g font-size="1.1" fill="#00a0a0">
<text x="391.5" y="150.6">+5V</text>
<text x="392.7" y="204">+5V</text>
</g>
</svg>
